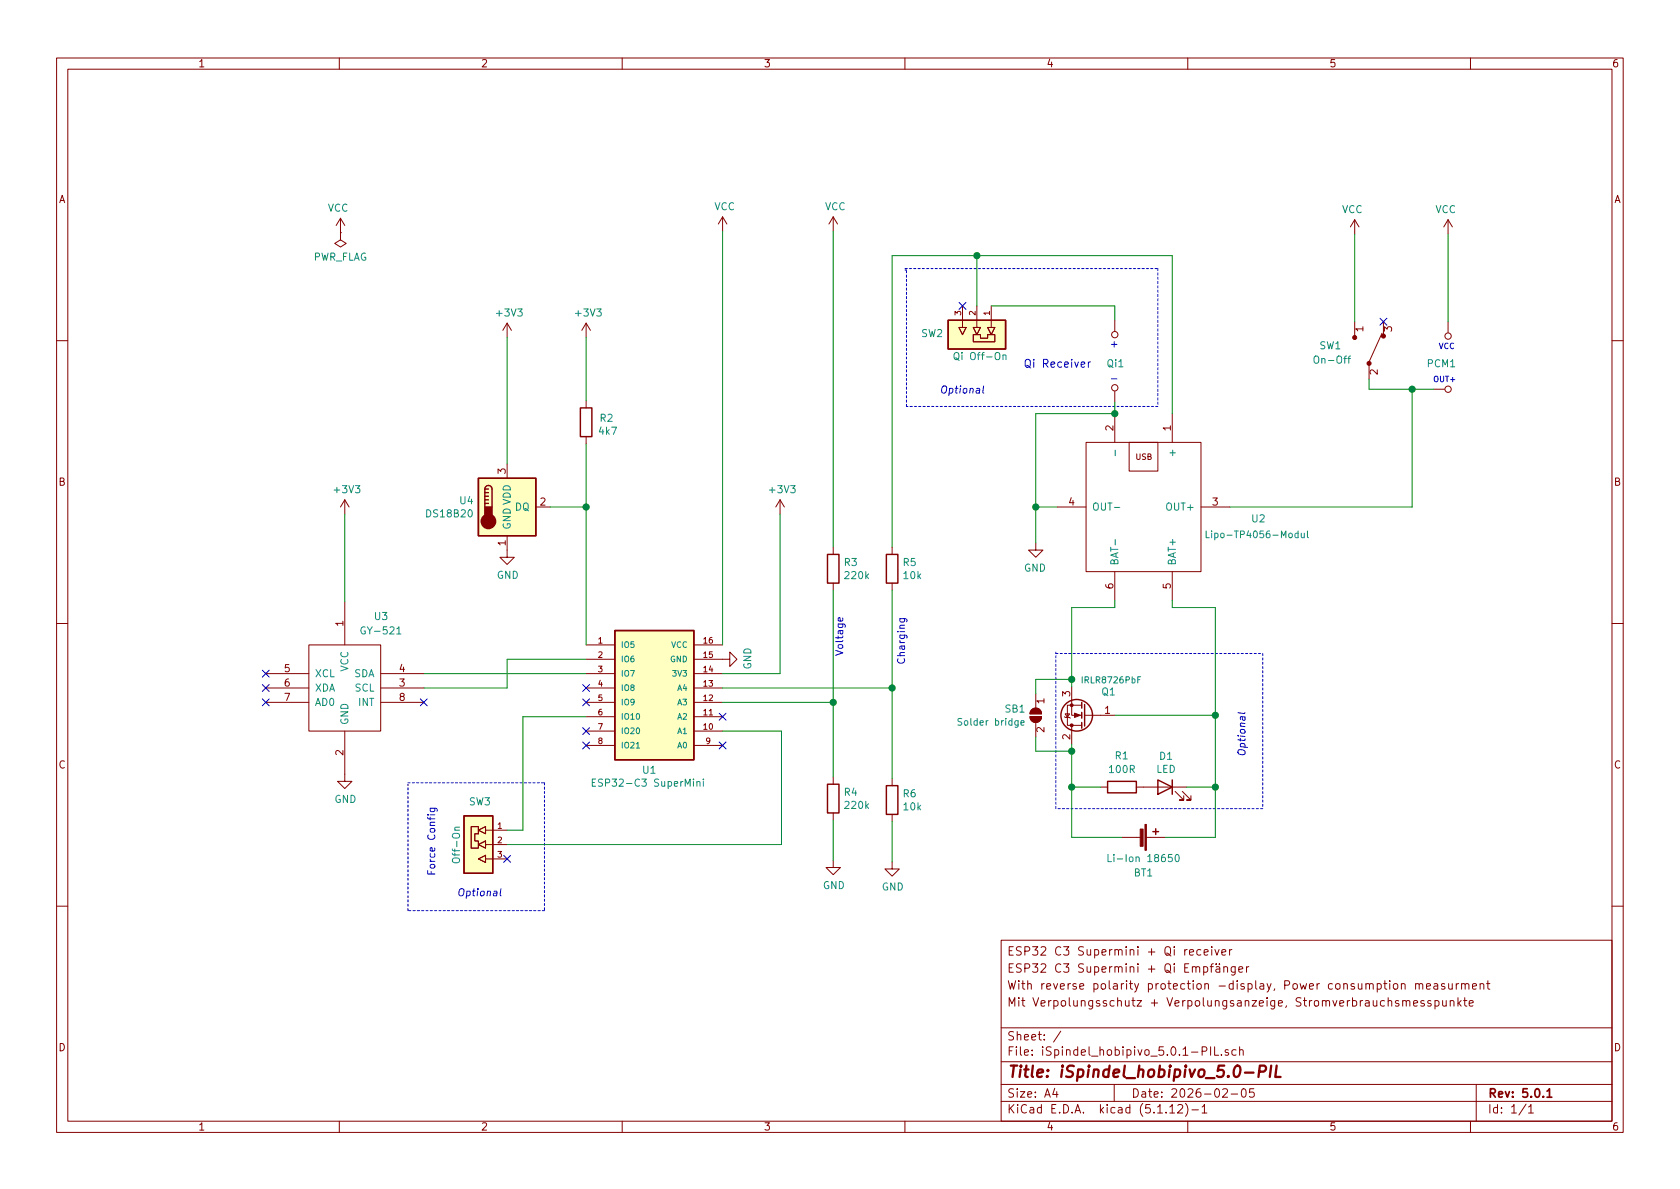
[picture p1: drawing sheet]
<svg xmlns="http://www.w3.org/2000/svg" width="297mm" height="210mm" viewBox="0 0 297 210" stroke-linecap="round" stroke-linejoin="round" font-family="sans-serif">
<g fill="none" stroke="#840000" stroke-width=".18">
<path d="M10 10.3h277v189.9h-277zM12 12.2h273v186.1h-273zM60 10.3v1.9M110 10.3v1.9M160 10.3v1.9M210 10.3v1.9M260 10.3v1.9M60.2 38.6l.8 1.3M60.2 38.6v2.5M60.2 38.6l-.8 1.3M127.8 38.3l-.8 1.3M127.8 38.3v2.6"/>
<path d="M127.8 38.3l.7 1.3M147.3 38.3v2.6M147.3 38.3l-.7 1.3M147.3 38.3l.8 1.3M239.5 38.9v2.5M239.5 38.9l.8 1.2M239.5 38.9l-.7 1.2M256 38.9v2.5M256 38.9l.8 1.2M256 38.9l-.7 1.2M60.2 41.1v1.3l-1 .6 1 .7 1-.7-1-.6M60.2 41.1h.1"/>
<path d="M89.7 57.1l-.8 1.3M89.7 57.1v2.6M89.7 57.1l.7 1.3M103.6 57.1l-.7 1.3M103.6 57.1v2.6M103.6 57.1l.8 1.3M169.5 57.9h1.3l-.6 1.3zM170.2 54.1v3.8M172.1 57.9h1.3l-.7 1.3zM172.1 59.2h1.3v.6h1.2v-.6h1.3v1.2h-3.8zM172.7 54.1v3.8M174.6 57.9h1.3l-.6 1.3z"/>
<path d="M175.3 54.1v3.8M197.1 56.6v1.9M239.5 56.9v2.5M244.3 58.9l-2.2 5.1M244.6 56.9v2.5M256 56.9v1.9M10 60.2h2M103.6 70.9v1.2M103.6 77.2v1.3M192 78.2h20.3v22.9h-20.3zM197.1 69.2v1.9M197.1 73.1v5.1"/>
<path d="M199.6 78.2h5.1v5.1h-5.1zM207.3 73.1v5.1M242.1 64.5v2.6M253.5 68.8h1.9M285 60.2h2M61 88.4v2.5M61 88.4l-.8 1.3M61 88.4l.7 1.3M89.7 94.7v3.8h1.2l-1.2 1.3-1.3-1.3h1.3M89.7 82v2.6M94.7 89.7h2.6M137.9 88.4l-.7 1.3"/>
<path d="M137.9 88.4v2.5M137.9 88.4l.8 1.3M147.3 96.8v1.2M157.7 96.8v1.2M183.1 96v1.3h-1.2l1.2 1.2 1.3-1.2h-1.3M186.9 89.7h5.1M212.3 89.7h5.1M10 110.3h2M47 119.1h7.6M54.6 114h12.7v15.3h-12.7zM61 106.4v7.6M67.3 119.1h7.6"/>
<path d="M103.6 114h5.1M103.6 119.1h5.1M103.6 116.6h5.1M122.7 116.6h6.3v-1.3l1.3 1.3-1.3 1.3v-1.3M122.7 114h5.1M122.7 119.1h5.1M147.3 103.1v1.3M157.7 103.1v1.3M197.1 101.1v5.1M207.3 101.1v5.1M285 110.3h2M47 124.2h7.6"/>
<path d="M47 121.7h7.6M61 129.3v8.9h1.2l-1.2 1.2-1.3-1.2h1.3M67.3 124.2h7.6M67.3 121.7h7.6M103.6 129.3h5.1M103.6 126.7h5.1M103.6 124.2h5.1M103.6 121.7h5.1M103.6 131.8h5.1M122.7 129.3h5.1M122.7 126.7h5.1M122.7 124.2h5.1"/>
<path d="M122.7 121.7h5.1M122.7 131.8h5.1M147.3 137.4v1.3M157.7 137.7v1.2M182.1 126.7h2a1.02 1.02 0 0 1-1 1.1 1.02 1.02 0 0 1-1-1.1zM182.3 125.6a1.02 1.02 0 0 1 1.2-.3 1.02 1.02 0 0 1 .6 .9h-2zM183.1 122.7v2.5M183.1 127.8v2.5M188.2 126.7l.1 .2h.8l.1 .1M188.3 126.2h.8l-.4 .7zM189.5 121.4v5.1h1.8M189.5 128.3v3.3"/>
<path d="M191.3 124.7h-2.6v3.6h2.6M191.8 126.5h5.3M194.6 139.2h1.2M200.9 139.2h8.9M207.8 139.9l1.5 1.6h-.8h.8v-.8M209 139.9l1.6 1.6h-.8h.8v-.8M83.3 146.2h1.3v1.2h-.7v1.3h.7v1.3h-1.3zM84.6 146.8l1.3-.6v1.2zM84.6 149.3l1.3-.6v1.3zM84.6 151.9l1.3-.6v1.2zM85.9 146.8h3.8M85.9 149.3h3.8"/>
<path d="M85.9 151.9h3.8M147.3 152.1v1.3h1.3l-1.3 1.3-1.3-1.3h1.3M147.3 143.8v1.2M157.7 152.4v1.3h1.3l-1.3 1.2-1.2-1.2h1.2M157.7 144v1.3M198.4 148.1h3.3M202.7 148.1h3.3M10 160.2h2M177 166.3h108v32h-108zM210.3 168.4l.7-.1v-.3l-.5-.1-.2 .2 .1 .7h.6M212.3 168l-.4-.1-.3 .3 .1 .6 .2 .1 .4-.1M212.9 168.4l.7-.1-.1-.3-.4-.1-.2 .2 .1 .7h.5"/>
<path d="M214 170.9h.5M214.2 167.4v.2M214.2 167.9v1M214.5 170.4l-.3 .3v1.2M214.8 167.9l.4 1 .3-1M215 171h.6l.1 .9M215 170.4v.2M215.6 170.4v.2M215.7 171.3l-.5 .1a.29 .29 0 0 0-.3 .2 .29 .29 0 0 0 .3 .3h.5M216 168.4l.7-.1v-.3l-.4-.1-.3 .2 .1 .7h.6M216.4 171.1l.1-.1a.37 .37 0 0 1 .5 .1v.8M216.4 170.9v1"/>
<path d="M217.4 167.9v1M217.8 167.9l-.4 .1v.2M218.4 170.9v1.3l-.3 .2h-.3M218.4 171l-.4-.1-.3 .3 .1 .7h.6M219 171.4l.7-.1v-.3l-.4-.1-.3 .2 .1 .8h.6M220.4 170.9v1M220.8 170.9l-.4 .2v.1M246.4 174.1l.2-.2 .5 .2v.5l-.1 .2-.4 .1-.2-.1zM247.3 177a.37 .37 0 0 0-.6 .1l.1 .3 .5 .1 .1 .1-.3 .3-.4-.1M247.8 174.1l.1-.1a.37 .37 0 0 1 .5 .1v.8M247.8 173.9v1M248 177.1l.2-.2 .4 .1v.9"/>
<path d="M248 176.9v1M248.6 177.1a.34 .34 0 0 1 .4-.2 .34 .34 0 0 1 .3 .2v.8M249.9 177.4l.7-.1v-.3l-.5-.1-.2 .2 .1 .7h.6M250.3 174.1l.2-.2 .4 .1v.9M250.3 173.9v1M250.9 174.1l.2-.2 .4 .1 .1 .9M251.8 177a.37 .37 0 0 0-.6 .1l.1 .3 .5 .1 .1 .1-.3 .3-.4-.1M252.2 174.4l.7-.1v-.3l-.5-.1-.2 .2 .1 .7h.6M253 177l-.4-.1-.2 .2 .1 .3 .5 .1v.3h-.6M253.6 174h.5l.1 .9M253.7 177l.4-.1 .3 .3v.6l-.3 .1-.4-.1M253.7 176.9v1.5"/>
<path d="M254.2 174.3l-.5 .1-.2 .2 .2 .3 .5-.1M255.1 176.9v.9l.4 .1 .2-.1M255.4 174l-.3-.1-.2 .2v.3l.5 .1v.3h-.5M255.7 176.9v1M256.1 173.9v.8a.37 .37 0 0 0 .7 .1M256.4 177.1l.1-.1a.37 .37 0 0 1 .6 .1v.8M256.4 176.9v1M256.8 173.9v1M257.5 173.9v1M257.8 176.4v1.5M257.9 173.9l-.4 .3M257.9 177.4l.4 .5"/>
<path d="M258.3 176.9l-.5 .6M258.4 174.1l.2-.2 .4 .1 .1 .9M258.4 173.9v1M258.8 176.9h.6M259 176.4v1.3l.4 .2M259.1 174.1a.36 .36 0 0 1 .3-.2 .36 .36 0 0 1 .3 .2v.8M259.8 177.4l.7-.1-.1-.3-.4-.1-.2 .2v.7h.6M260.3 174.4l.8-.1-.1-.3-.4-.1-.3 .2 .1 .7h.6M261.7 174.1l.1-.1a.37 .37 0 0 1 .6 .1v.8M261.7 173.9v1M262.8 173.9h.6M263.1 173.4v1.3l.3 .2"/>
<path d="M285 160.2h2M60 198.3v1.9M110 198.3v1.9M160 198.3v1.9M177 194.8h108M177 191.8h108M177 187.8h108M177 181.8h108M186.5 192.5l-.4 1h1M186.8 193v1M187.6 182.3l-1.3 2M197 191.8v3"/>
<path d="M206.8 195.8l.5-.5v1.5M206.8 196.8h.9M208.3 195.5l.2-.2h.3l.2 .2 .1 .3-.9 1h.9M209.6 195.1a1.71 1.71 0 0 1 0 2.3M210 198.3v1.9M210.7 196.3h1.2M212.5 195.8l.5-.5v1.5M212.5 185.9l.8-.1 .1-.2-.1-.4-.8-.1v1.5M212.5 196.8h.9M214 185.1v1.5M214.8 185.1v1.5h.7M216 186.5v.1"/>
<path d="M216.2 192.7l.2-.2h.4l.2 .5-.9 1h.9M217.2 185.7l-.4-.1-.2 .2 .1 .2 .5 .2v.3h-.6M217.7 193.5h1.1M218.5 185.7l-.4-.1-.3 .3 .1 .6 .2 .1 .4-.1M219.2 185.7l.2-.1 .3 .1 .1 .9M219.2 185.1v1.5M219.6 192.7l.4-.2a.94 .94 0 0 1 0 1.5 .82 .82 0 0 1-.4-1.3zM221.7 192.5h-.7l-.1 .7 .2-.1 .5 .1 .2 .2-.1 .5-.2 .1-.6-.1M260 198.3v1.9M261 191.8v6.5M269.8 195.2l-1.2 2M270.3 195.8l.4-.5v1.5"/>
<path d="M270.3 196.8h.8"/>
<circle cx="197.1" cy="59.2" r=".56"/>
<circle cx="256" cy="59.4" r=".56"/>
<circle cx="197.1" cy="68.6" r=".56"/>
<circle cx="256" cy="68.8" r=".56"/>
</g>
<path d="M273.5 193l.5-.5v1.5M273.5 194h.9" fill="none" stroke="#840000" stroke-width=".3"/>
<path d="M220.1 189.7h1.5M222.6 189.5h.8a.56 .56 0 0 0 .4-.5 .56 .56 0 0 0-.3-.6h-.7l-.3 2M224.8 188.4l-.3 2M225.7 188.4l-.2 2h.9" fill="none" stroke="#840000" stroke-width=".41"/>
<g fill="none" stroke="#840000" stroke-width=".25">
<path d="M167.6 56.6h10.2v5.1h-10.2zM102.6 72.1h2v5.1h-2zM84.6 84.6h10.1v10.1h-10.1zM85.7 86.5a.63 .63 0 0 1 .7-.7 .63 .63 0 0 1 .6 .7v3.2M85.7 89h.7M85.7 88.4h.7M85.7 87.8h.7M85.7 87.1h.7M85.7 86.5v3.2M85.7 86.5h.7M146.3 98h2v5.1h-2zM156.7 98h2v5.1h-2z"/>
<path d="M108.7 111.5h14v22.9h-14zM146.3 138.7h2v5.1h-2zM156.7 138.9h2v5.1h-2zM191.3 124.2v1M191.3 126v1M191.3 127.8v1M191.8 124.6v3.8M195.8 138.2h5.1v2h-5.1zM204.7 137.9l2.6 1.3-2.6 1.3zM207.3 137.9v2.6M82 144.3h5.1v10.1h-5.1zM203.8 147.1h1.1"/>
<path d="M204.3 146.6v1"/>
<circle cx="190.4" cy="126.5" r="2.79"/>
</g>
<g fill="#840000" stroke="#840000" stroke-width=".18">
<path d="M190 126.1l1 .4-1 .4z"/>
<path d="M182.3 125.6a1.02 1.02 0 0 1 1.2-.3 1.02 1.02 0 0 1 .6 .9h-2z"/>
<path d="M182.1 126.7h2a1.02 1.02 0 0 1-1 1.1 1.02 1.02 0 0 1-1-1.1z"/>
<path d="M202.4 145.8h.3v4.6h-.3z"/>
<path d="M201.6 146.6h.5v3.1h-.5z"/>
<circle cx="242.1" cy="64.3" r=".36"/>
<circle cx="239.5" cy="59.7" r=".36"/>
<circle cx="244.6" cy="59.4" r=".36"/>
<circle cx="189.5" cy="124.7" r=".25"/>
<circle cx="189.5" cy="128.3" r=".25"/>
</g>
<g fill="none" stroke="#008484" stroke-width=".18">
<path d="M168.8 62.5l.2-.2a.45 .45 0 0 1 .5 .5v.4l-.1 .3h-.5a.92 .92 0 0 1-.1-1zM177.3 62.9l.2-.1h.3l.1 .8M197.2 79.6v1M238.3 63.4h.5M238.8 63l-.3 .1v1.1M197 89.7h1M197.2 95.4v1M213.3 93.9v1.2h.5M230.1 94.3v.7l.3 .1 .2-.1M230.6 94.3v.8M231.2 93.9v1l.1 .2M70.2 112.1h.7"/>
<path d="M104.7 138.4h.4M105.3 137.8h-.6v1.2h.6M112.5 132.3h.6M123.2 138.3l.2-.1h.3l.1 .8M123.2 138.2v.8M124.4 137.8v.1M124.4 138.2v.8M170.1 127.1h-.7v.4l.6 .3 .1 .2-.3 .2h-.4M180.5 127.8l.6-.1-.1-.2-.3-.1-.2 .2 .1 .6h.4M81.3 146.3h-.8l-.1 .3 .1 .2M195.9 151.1v1.3h.6M207.9 151.2l.2-.1a.69 .69 0 0 1 .4 .6 .69 .69 0 0 1-.4 .7l-.3-.3v-.2z"/>
</g>
<g fill="#ffffc2" stroke="#ffffc2" stroke-width=".18">
<path d="M108.7 111.5h14v22.9h-14z"/>
<path d="M167.6 56.6h10.2v5.1h-10.2z"/>
<path d="M174.6 57.9h1.3l-.6 1.3z"/>
<path d="M172.1 57.9h1.3l-.7 1.3z"/>
<path d="M169.5 57.9h1.3l-.6 1.3z"/>
<path d="M172.1 59.2h1.3v.6h1.2v-.6h1.3v1.2h-3.8z"/>
<path d="M82 144.3h5.1v10.1h-5.1z"/>
<path d="M84.6 146.8l1.3-.6v1.2z"/>
<path d="M84.6 149.3l1.3-.6v1.3z"/>
<path d="M84.6 151.9l1.3-.6v1.2z"/>
<path d="M83.3 146.2h1.3v1.2h-.7v1.3h.7v1.3h-1.3z"/>
<path d="M84.6 84.6h10.1v10.1h-10.1z"/>
</g>
<g fill="#840000" stroke="#840000" stroke-width=".25">
<path d="M85.7 89.7h1.3v1.9h-1.3z"/>
<circle cx="86.4" cy="92.2" r="1.27"/>
</g>
<g fill="none" stroke="#0000c2" stroke-width=".18" stroke-dasharray=".4 .4">
<path d="M160 47.5h44.7M160.3 47.7h-.3M204.7 47.5v24.4M160.3 71.9v-24.2M204.7 71.9h-44.4M186.7 115.6h36.6M223.3 115.6v27.4M72.1 138.4h24.2M96.3 138.4v22.6M186.7 143v-27.7M223.3 143h-36.6M72.1 161v-22.3"/>
<path d="M96.3 161h-24.2"/>
</g>
<g fill="none" stroke="#008400" stroke-width=".18">
<path d="M89.7 59.7v22.3M103.6 59.7v11.2M127.8 40.9v73.1M147.3 40.9v55.9M172.7 45.2v8.9M175.3 54.1h21.8v2.5M239.5 41.4v15.5M256 41.4v15.5M103.6 78.5v35.5M197.1 71.1v2h-14v22.9M207.3 73.1v-27.9h-49.6v51.6M242.1 67.1v1.7h11.4"/>
<path d="M249.7 68.8v20.9h-32.3M61 90.9v15.5M97.3 89.7h6.3M137.9 90.9v28.2h-10.1M183.1 89.7h3.8M74.9 119.1h28.7M103.6 116.6h-13.9v5.1h-14.8M147.3 104.4v33M157.7 104.4v33.3M197.1 106.2v1.2h-7.6v14M207.3 106.2v1.2h7.6v40.7h-8.9M103.6 126.7h-11.1v20.1h-2.8"/>
<path d="M127.8 121.7h29.9M127.8 129.3h10.4v20h-48.5M127.8 124.2h19.5M183.1 130.3v2.5h6.4M189.5 120.1h-6.4v2.6M189.5 139.2h5.1M189.5 131.6v16.5h8.9M197.1 126.5h17.8M209.8 139.2h5.1M147.3 145v7.1M157.7 145.3v7.1"/>
</g>
<g fill="none" stroke="#0000c2" stroke-width=".18">
<path d="M173.9 68.2l-.1 1.1 .1 .2M181.4 63.6a.46 .46 0 0 1 .5 0 .46 .46 0 0 1 .3 .4v.5a.46 .46 0 0 1-.5 .5 .46 .46 0 0 1-.4-.5v-.8zM181.5 64.6l.3 .1 .4 .4M196.5 67h1M149 109.3v.3l-.2 .2-.6-.1v-.4l.3-.1 .1 .6M159.1 109.4h1l.3 .2-.1 .4M159.2 109.4l-.1 .4 .2 .2 .6-.1v-.5M220.1 126l-.1 .2-1.1-.2M75.6 144.1h.1M76 142.9h1.1l.2 .3-.1 .3M76 144.1h.9M76.1 142.9l-.1 .4 .3 .2 .5-.1v-.5"/>
<path d="M88.6 157.1l-.2 1.1 .2 .2"/>
</g>
<g fill="#008400" stroke="#008400" stroke-width=".25">
<circle cx="214.9" cy="139.2" r=".51"/>
<circle cx="189.5" cy="132.8" r=".51"/>
<circle cx="189.5" cy="139.2" r=".51"/>
<circle cx="157.7" cy="121.7" r=".51"/>
<circle cx="147.3" cy="124.2" r=".51"/>
<circle cx="183.1" cy="89.7" r=".51"/>
<circle cx="172.7" cy="45.2" r=".51"/>
<circle cx="249.7" cy="68.8" r=".51"/>
<circle cx="197.1" cy="73.1" r=".51"/>
<circle cx="103.6" cy="89.7" r=".51"/>
<circle cx="214.9" cy="126.5" r=".51"/>
<circle cx="189.5" cy="120.1" r=".51"/>
</g>
<g fill="none" stroke="#000084" stroke-width=".18">
<path d="M169.6 53.5l1.2 1.2M170.8 53.5l-1.2 1.2M244 56.3l1.2 1.2M245.2 56.3l-1.2 1.2M46.4 118.5l1.2 1.2M47.6 118.5l-1.2 1.2M46.4 121.1l1.2 1.2M46.4 123.6l1.2 1.2M47.6 121.1l-1.2 1.2M47.6 123.6l-1.2 1.2M74.3 123.6l1.2 1.2M75.5 123.6l-1.2 1.2"/>
<path d="M103 128.7l1.2 1.2M103 121.1l1.2 1.2M103 131.2l1.2 1.2M103 123.6l1.2 1.2M104.2 128.7l-1.2 1.2M104.2 121.1l-1.2 1.2M104.2 131.2l-1.2 1.2M104.2 123.6l-1.2 1.2M127.2 126.1l1.2 1.2M127.2 131.2l1.2 1.2M128.4 126.1l-1.2 1.2M128.4 131.2l-1.2 1.2"/>
<path d="M89.1 151.3l1.2 1.2M90.3 151.3l-1.2 1.2"/>
</g>
<text font-size="2.8" fill="#840000" x="178" y="190.5">Title: iSpindel_hobipivo_5.0-PIL</text>
<g font-size="2.1" fill="#840000">
<text x="178" y="172">ESP32 C3 Supermini + Qi Empfänger</text>
<text x="178" y="169">ESP32 C3 Supermini + Qi receiver</text>
<text x="178" y="178">Mit Verpolungsschutz + Verpolungsanzeige, Stromverbrauchsmesspunkte</text>
<text x="178" y="175">With reverse polarity protection -display, Power consumption measurment</text>
<text x="178" y="184">Sheet: /</text>
<text x="178" y="186.7">File: iSpindel_hobipivo_5.0.1-PIL.sch</text>
<text x="178" y="196.9">KiCad E.D.A. kicad (5.1.12)-1</text>
<text x="178" y="194.1">Size: A4</text>
<text x="200" y="194.1">Date: 2026-02-05</text>
<text x="263" y="194.1">Rev: 5.0.1</text>
<text x="263" y="196.9">Id: 1/1</text>
</g>
<text font-size="1.9" fill="#0000c2" x="182.3" y="65">Qi Receiver</text>
<g font-size="1.8" fill="#840000">
<text x="35" y="11.9">1</text>
<text x="85" y="11.9">2</text>
<text x="135" y="11.9">3</text>
<text x="185" y="11.9">4</text>
<text x="235" y="11.9">5</text>
<text x="285" y="11.9">6</text>
<text x="10.4" y="35.9">A</text>
<text x="285.4" y="35.9">A</text>
<text x="241" y="58.6" transform="rotate(-90 241 58.6)">1</text>
<text x="246.1" y="58.6" transform="rotate(-90 246.1 58.6)">3</text>
<text x="243.6" y="66.3" transform="rotate(-90 243.6 66.3)">2</text>
<text x="196.8" y="76.2" transform="rotate(-90 196.8 76.2)">2</text>
<text x="207" y="76.2" transform="rotate(-90 207 76.2)">1</text>
<text x="89.4" y="83.8" transform="rotate(-90 89.4 83.8)">3</text>
<text x="10.4" y="85.9">B</text>
<text x="95.5" y="89.4">2</text>
<text x="189" y="89.4">4</text>
<text x="214.4" y="89.4">3</text>
<text x="285.4" y="85.9">B</text>
<text x="89.4" y="96.5" transform="rotate(-90 89.4 96.5)">1</text>
<text x="196.8" y="104.1" transform="rotate(-90 196.8 104.1)">6</text>
<text x="207" y="104.1" transform="rotate(-90 207 104.1)">5</text>
<text x="60.7" y="110.7" transform="rotate(-90 60.7 110.7)">1</text>
<text x="50.3" y="118.9">5</text>
<text x="70.6" y="118.9">4</text>
<text x="50.3" y="121.4">6</text>
<text x="50.3" y="123.9">7</text>
<text x="70.6" y="121.4">3</text>
<text x="70.6" y="123.9">8</text>
<text x="184.7" y="124.4" transform="rotate(-90 184.7 124.4)">1</text>
<text x="189.2" y="123.2" transform="rotate(-90 189.2 123.2)">3</text>
<text x="184.7" y="129.5" transform="rotate(-90 184.7 129.5)">2</text>
<text x="189.2" y="130.8" transform="rotate(-90 189.2 130.8)">2</text>
<text x="195.4" y="126.2">1</text>
<text x="10.4" y="135.9">C</text>
<text x="60.7" y="133.6" transform="rotate(-90 60.7 133.6)">2</text>
<text x="285.4" y="135.9">C</text>
<text x="10.4" y="185.9">D</text>
<text x="285.4" y="185.9">D</text>
<text x="35" y="199.9">1</text>
<text x="85" y="199.9">2</text>
<text x="135" y="199.9">3</text>
<text x="185" y="199.9">4</text>
<text x="235" y="199.9">5</text>
<text x="285" y="199.9">6</text>
</g>
<g font-size="1.8" fill="#008484">
<text x="57.9" y="37.4">VCC</text>
<text x="126.3" y="37.2">VCC</text>
<text x="145.8" y="37.2">VCC</text>
<text x="237.3" y="37.7">VCC</text>
<text x="253.8" y="37.7">VCC</text>
<text x="55.2" y="46.1">PWR_FLAG</text>
<text x="88" y="56">+3V3</text>
<text x="101.9" y="56">+3V3</text>
<text x="162.9" y="59.6">SW2</text>
<text x="169.4" y="63.7">Qi Off-On</text>
<text x="195.8" y="64.9">Qi1</text>
<text x="232.7" y="64.3">On-Off</text>
<text x="233.3" y="61.8">SW1</text>
<text x="252.4" y="64.9">PCM1</text>
<text x="106" y="76.9">4k7</text>
<text x="106.1" y="74.6">R2</text>
<text x="207.9" y="80.3" transform="rotate(-90 207.9 80.3)">+</text>
<text x="59.3" y="87.2">+3V3</text>
<text x="81.4" y="89.2">U4</text>
<text x="136.2" y="87.2">+3V3</text>
<text x="75.6" y="91.5">DS18B20</text>
<text x="90.3" y="93.7" transform="rotate(-90 90.3 93.7)">GND VDD</text>
<text x="91.1" y="90.3">DQ</text>
<text x="193" y="90.3">OUT-</text>
<text x="206.6" y="90.3">OUT+</text>
<text x="221.4" y="92.4">U2</text>
<text x="149.3" y="100.1">R3</text>
<text x="159.7" y="100.1">R5</text>
<text x="181.1" y="101.1">GND</text>
<text x="197.7" y="100.1" transform="rotate(-90 197.7 100.1)">BAT-</text>
<text x="207.9" y="100.1" transform="rotate(-90 207.9 100.1)">BAT+</text>
<text x="87.8" y="102.4">GND</text>
<text x="149.5" y="102.4">220k</text>
<text x="159.8" y="102.4">10k</text>
<text x="64.3" y="112.2">GY-521</text>
<text x="66.3" y="109.6">U3</text>
<text x="55.6" y="119.8">XCL</text>
<text x="61.6" y="118.8" transform="rotate(-90 61.6 118.8)">VCC</text>
<text x="62.6" y="119.8">SDA</text>
<text x="132.8" y="118.4" transform="rotate(-90 132.8 118.4)">GND</text>
<text x="55.6" y="122.3">XDA</text>
<text x="55.6" y="124.8">AD0</text>
<text x="62.8" y="122.3">SCL</text>
<text x="63.4" y="124.8">INT</text>
<text x="194.8" y="123">Q1</text>
<text x="61.6" y="128.3" transform="rotate(-90 61.6 128.3)">GND</text>
<text x="177.8" y="126">SB1</text>
<text x="113.7" y="136.8">U1</text>
<text x="196.3" y="136.7">100R</text>
<text x="197.2" y="134.3">R1</text>
<text x="204.4" y="136.7">LED</text>
<text x="205.1" y="134.4">D1</text>
<text x="59.1" y="142">GND</text>
<text x="83" y="142.4">SW3</text>
<text x="105.9" y="139.1">ESP32-C3 SuperMini</text>
<text x="149.3" y="140.7">R4</text>
<text x="149.5" y="143">220k</text>
<text x="159.7" y="141">R6</text>
<text x="159.8" y="143.3">10k</text>
<text x="81.3" y="152.2" transform="rotate(-90 81.3 152.2)">Off-On</text>
<text x="197.1" y="152.4">Li-Ion 18650</text>
<text x="200.5" y="155">BT1</text>
<text x="145.5" y="157.2">GND</text>
<text x="155.9" y="157.5">GND</text>
</g>
<g font-size="1.8" fill="#0000c2">
<text x="196.8" y="61.5">+</text>
<text x="166.1" y="69.6">Optional</text>
<text x="149.1" y="116.1" transform="rotate(-90 149.1 116.1)">Voltage</text>
<text x="160" y="117.6" transform="rotate(-90 160 117.6)">Charging</text>
<text x="220.2" y="133.9" transform="rotate(-90 220.2 133.9)">Optional</text>
<text x="77" y="154.9" transform="rotate(-90 77 154.9)">Force Config</text>
<text x="80.8" y="158.5">Optional</text>
</g>
<g font-size="1.7" fill="#008484">
<text x="214.6" y="95.1">Lipo-TP4056-Modul</text>
<text x="169.9" y="128.3">Solder bridge</text>
</g>
<text font-size="1.5" fill="#008484" x="191.6" y="120.8">IRLR8726PbF</text>
<g font-size="1.4" fill="#840000">
<text x="169.9" y="55.7" transform="rotate(-90 169.9 55.7)">3</text>
<text x="172.5" y="55.7" transform="rotate(-90 172.5 55.7)">2</text>
<text x="175" y="55.7" transform="rotate(-90 175 55.7)">1</text>
<text x="200.8" y="81.3">USB</text>
<text x="105.8" y="113.8">1</text>
<text x="124.4" y="113.8">16</text>
<text x="105.8" y="116.3">2</text>
<text x="105.8" y="118.9">3</text>
<text x="124.4" y="118.9">14</text>
<text x="124.4" y="116.3">15</text>
<text x="105.8" y="121.4">4</text>
<text x="105.8" y="123.9">5</text>
<text x="124.4" y="123.9">12</text>
<text x="124.4" y="121.4">13</text>
<text x="105.8" y="126.5">6</text>
<text x="105.8" y="129">7</text>
<text x="105.8" y="131.6">8</text>
<text x="124.4" y="129">10</text>
<text x="124.4" y="126.5">11</text>
<text x="124.8" y="131.6">9</text>
<text x="88" y="149.1">2</text>
<text x="88" y="146.6">1</text>
<text x="88" y="151.6">3</text>
</g>
<g font-size="1.4" fill="#0000c2">
<text x="254.4" y="61.7">VCC</text>
<text x="253.8" y="67.6">OUT+</text>
</g>
<g font-size="1.4" fill="#008484">
<text x="109.7" y="114.5">IO5</text>
<text x="109.7" y="117.1">IO6</text>
<text x="109.7" y="119.6">IO7</text>
<text x="118.5" y="117.1">GND</text>
<text x="118.7" y="114.5">VCC</text>
<text x="119.2" y="119.6">3V3</text>
<text x="109.7" y="122.2">IO8</text>
<text x="109.7" y="124.7">IO9</text>
<text x="119.9" y="124.7">A3</text>
<text x="119.9" y="122.2">A4</text>
<text x="109.7" y="127.2">IO10</text>
<text x="109.7" y="129.8">IO20</text>
<text x="119.9" y="129.8">A1</text>
<text x="119.9" y="127.2">A2</text>
<text x="109.7" y="132.3">IO21</text>
<text x="119.9" y="132.3">A0</text>
</g>
</svg>
